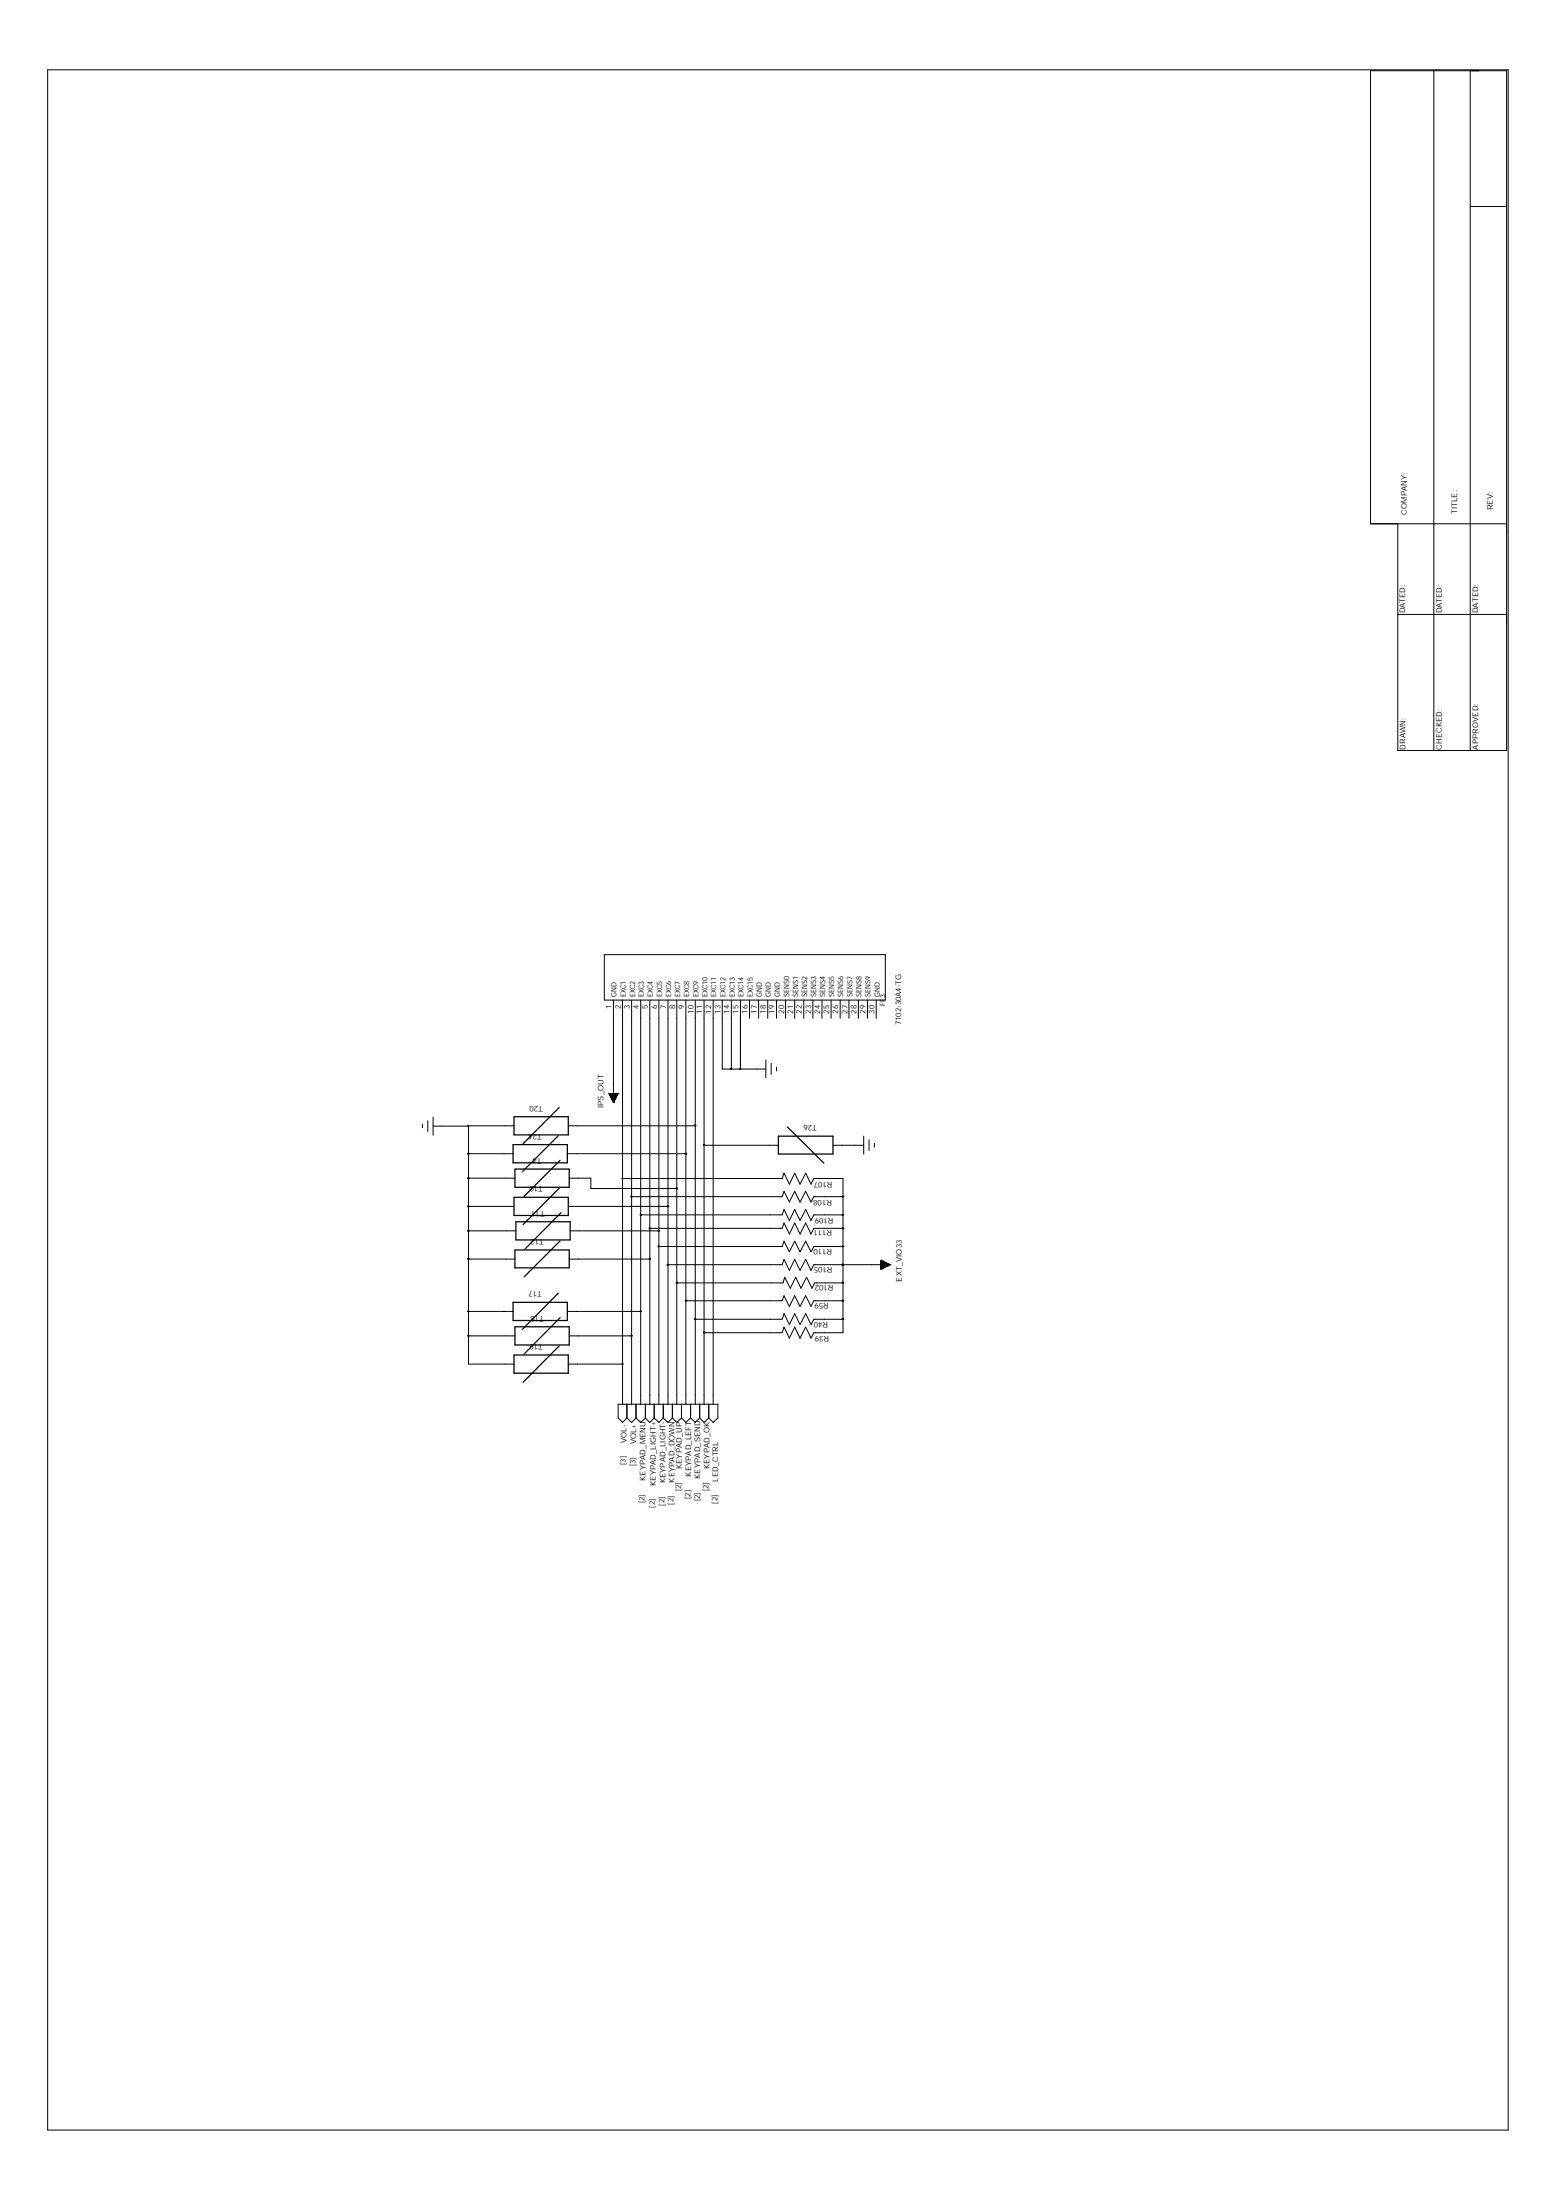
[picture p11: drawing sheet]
<svg xmlns="http://www.w3.org/2000/svg" width="210mm" height="297mm" viewBox="0 0 210 297" stroke-linecap="round" stroke-linejoin="round" font-family="sans-serif">
<g fill="none" stroke="#000" stroke-width=".13">
<path d="M6.4 9.4h197.2v278.2h-197.2v-278.1M193.5 9.6v91.7M198.5 9.6v91.7M198.5 27.9h4.9M188.7 70.7v30.6h14.7v-91.7h-18.4v61.1h18.4M188.7 83h14.7M81.6 128.9h37.9v6.1h-37.9zM82.8 135v13.9M84 135v54.6M85.3 135v54.6M86.5 135v54.6M87.7 135v54.6"/>
<path d="M88.9 135v54.6M90.2 135v54.6M91.4 135v54.6M92.6 135v54.6M93.9 135v54.6M95 135v54.6M96.3 135v54.6M97.5 135v9.3h5.9M98.7 135v9.3M99.9 135v9.3M101.2 135v2.5M102.4 135v2.5"/>
<path d="M103.6 135v2.5M104.8 135v2.5M106 135v2.5M107.3 135v2.5M108.5 135v2.5M109.7 135v2.5M111 135v2.5M112.2 135v2.5M113.4 135v2.5M114.6 135v2.5M115.9 135v2.5M117.1 135v2.5"/>
<path d="M118.3 135v2.5M57 151.8v.5M57.7 151.3v1.5M58.5 152h4.7M58.5 150.8v2.5M63.2 159.1h.1M63.2 155.8h.1M63.2 159.1h6.3M63.2 155.8h6.1M69.4 152h-6.2v32.2h6.2M76.6 155.8h16M76.7 152h17.2"/>
<path d="M76.8 159.1h3v1.4h11.6M82.2 147.6h.1M82.2 147.6h1.2M82.2 147.6l.6 1.3M82.2 147.7h1.2M82.3 147.6v.1h1.1M82.3 147.6v.2h1M82.3 147.6v.3h1v-.3M82.3 147.9h1M82.4 148h.8M82.4 147.6v.4h.8M82.4 148.1h.8"/>
<path d="M82.5 147.6v.6h.7v-.6M82.5 148.2h.7M82.5 147.6v.6M82.5 148.3h.6M82.5 147.6v.7h.6M82.5 148.4h.6M82.6 147.6v.8h.5M82.6 148.4h.4M82.6 147.6v.9h.4M82.7 147.6v1h.2M82.7 147.6v1.1h.2M82.8 148.8h.1"/>
<path d="M82.8 148.9h.1M82.8 147.6v1.3M82.9 147.6v1.2M82.9 147.6v1.1h-.2M83 147.6v1h-.3M83.1 147.6v.8M83.1 147.6v.6M83.2 147.6v.5M83.3 147.6v.3M83.4 147.6v.2h-1.1M83.4 147.6h.1M83.4 147.6l-.6 1.3"/>
<path d="M84 159.1h.1M84 159.1h21.6l.2-.7 .8 1.5 .7-1.5 .7 1.5 .8-1.5 .7 1.5 .4-.8h3.9v20.8h-3.9l-.4 .8-.7-1.5-.8 1.5-.7-1.5-.7 1.5-.8-1.5-.2 .7h-10.6M92.6 155.8h.1M93.9 152h.1M95 154.6h.1M95 154.6h10.1M103.4 143.1v2.4M104.1 143.6v1.5M104.8 144.1v.5M112.4 154.6h4.2M116.6 153.4v2.4M117.3 153.9v1.4"/>
<path d="M118 154.4v.5M63.2 177.1h.1M63.2 170h.1M63.2 166.2h.1M63.2 162.9h.1M63.2 162.9h6.2M63.2 166.2h6.4M63.2 170h6.3M63.2 177.1h6.1M76.6 177.1h9.9M76.7 162.9h13.5M76.8 170h10.9"/>
<path d="M77 166.2h11.9M85.3 161.6h.1M85.3 161.6h20.3l.2-.7 .8 1.4 .7-1.4 .7 1.4 .8-1.4 .7 1.4 .4-.7h3.9M86.5 164h.1M86.5 177.1h.1M86.5 164h19.1l.2-.7 .8 1.5 .7-1.5 .7 1.5 .8-1.5 .7 1.5 .4-.8h3.9M87.7 165.8h.1M87.7 170h.1M87.7 165.8h17.9l.2-.7 .8 1.5 .7-1.5 .7 1.5 .8-1.5 .7 1.5 .4-.8h3.9M88.9 168.3h.1M88.9 166.2h.1M88.9 168.3h16.7l.2-.7 .8 1.4 .7-1.4 .7 1.4 .8-1.4 .7 1.4 .4-.7h3.9"/>
<path d="M90.2 170.8h.1M90.2 162.9h.1M90.2 170.8h15.4l.2-.8 .8 1.5 .7-1.5 .7 1.5 .8-1.5 .7 1.5 .4-.7h10.2M91.4 173.2h.1M91.4 173.2h14.3l.2-.7 .8 1.4 .7-1.4 .7 1.4 .8-1.4 .7 1.4 .4-.7h3.8M92.6 175.6h.1M92.6 175.6h13l.2-.7 .8 1.5 .7-1.5 .7 1.5 .8-1.5 .7 1.5 .4-.8h3.9M93.9 178.1h.1M93.9 178.1h11.7l.2-.7 .8 1.4 .7-1.4 .7 1.4 .8-1.4 .7 1.4 .4-.7h3.9M95 179.9h.1M113.8 161.6h.1M113.8 165.8h.1"/>
<path d="M113.8 168.3h.1M113.8 173.2h.1M113.8 175.6h.1M113.8 178.1h.1M113.8 170.8h.1M118.9 171.4h.1M118.9 170.2h.1M118.9 170.4h.6v.7h-.6M118.9 170.2v1.2M118.9 170.2l1.2 .6M118.9 170.7h1.1v.1M118.9 170.6h1v.3"/>
<path d="M118.9 170.6h.9v.3M118.9 170.5h.8v.5M118.9 170.5h.7v.5M118.9 170.4h.5v.7M118.9 170.3h.4v.9h-.4M118.9 170.3h.3v.9M118.9 170.3h.2v1h-.2M118.9 170.2h.1v1.1M118.9 171.2h.4M118.9 171.1h.5M118.9 171h.9M118.9 170.8h1.1"/>
<path d="M118.9 170.8h1.2M119 170.2v1.2M119 170.3v1h-.1M119.2 170.3v1M119.3 170.3v.9M119.3 170.4v.7M119.4 170.4v.7M119.5 170.5v.6M119.6 170.5v.5h-.7M119.8 170.5v.4M119.8 170.6v.3h-.9M119.9 170.7v.2h-1"/>
<path d="M120 170.7v.1M120.1 170.8h.1M120.1 170.8l-1.2 .6M63.2 180.4h.1M63.2 180.4h6.3M76.7 184.2h7.3M76.8 180.4h8.5M84 184.2h.1M84.6 191.5l-.6 .6-.6-.6v-1.9h13.5v1.9l-.6 .6-.6-.6M84.6 189.6v1.9M84.6 191.5l.7 .6 .6-.6M85.3 180.4h.1"/>
<path d="M85.9 191.5l.6 .6 .6-.6M85.9 189.6v1.9M87.1 191.5l.6 .6 .6-.6M87.1 189.6v1.9M88.3 191.5l.6 .6 .6-.6M88.3 189.6v1.9M89.5 189.6v1.9M89.5 191.5l.7 .6 .6-.6M90.8 189.6v1.9M90.8 191.5l.6 .6 .6-.6M92 191.5l.6 .6 .6-.6M92 189.6v1.9"/>
<path d="M93.2 189.6v1.9M93.2 191.5l.7 .6 .5-.6M94.4 189.6v1.9M94.4 191.5l.6 .6 .7-.6M95.7 189.6v1.9"/>
</g>
<g fill="none" stroke="#000" stroke-width=".17">
<path d="M69.3 154.5h7.3v2.5h-7.3zM69.4 150.8h7.3v2.4h-7.3zM69.5 157.8h7.3v2.5h-7.3zM75.4 153.4l-4.9 4.8M75.5 149.5l-4.9 4.9M75.6 156.7l-4.9 4.8M105.1 153.4h7.3v2.4h-7.3zM106.3 152.2l4.9 4.8M69.3 175.8h7.3v2.5h-7.3zM69.4 161.7h7.3v2.4h-7.3zM69.5 168.8h7.3v2.4h-7.3zM69.5 179.1h7.3v2.5h-7.3z"/>
<path d="M69.6 165h7.4v2.4h-7.4zM75.4 174.6l-4.9 4.9M75.5 160.4l-4.9 4.9M75.6 167.5l-4.9 4.9M75.6 177.9l-4.9 4.9M75.7 163.7l-4.8 4.9M69.4 183h7.3v2.4h-7.3zM75.5 181.7l-4.9 4.9"/>
</g>
<g fill="#000" stroke="#000" stroke-width=".13">
<path d="M63.1 152h.2l-.2 .1z" fill-rule="evenodd"/>
<path d="M84 159.1h.1l-.1 .1z" fill-rule="evenodd"/>
<path d="M63.1 177l.2 .1h-.2z" fill-rule="evenodd"/>
<path d="M85.2 161.5l.1 .1h-.1z" fill-rule="evenodd"/>
<path d="M86.4 177l.2 .1h-.2z" fill-rule="evenodd"/>
<path d="M87.7 165.8v.1z" fill-rule="evenodd"/>
<path d="M87.7 169.9v.1z" fill-rule="evenodd"/>
<path d="M88.8 168.2l.2 .1h-.2z" fill-rule="evenodd"/>
<path d="M113.7 161.5l.1 .1h-.1z" fill-rule="evenodd"/>
<path d="M113.7 168.2l.1 .1h-.1z" fill-rule="evenodd"/>
<path d="M63.1 180.3l.2 .1h-.2z" fill-rule="evenodd"/>
<path d="M84 184.1h.1l-.1 .1z" fill-rule="evenodd"/>
<path d="M85.2 180.3l.1 .1h-.1z" fill-rule="evenodd"/>
<circle cx="63.2" cy="159.1" r=".08"/>
<circle cx="63.2" cy="155.8" r=".08"/>
<circle cx="92.6" cy="155.8" r=".08"/>
<circle cx="93.8" cy="152" r=".08"/>
<circle cx="95" cy="154.6" r=".08"/>
<circle cx="98.7" cy="144.3" r=".08"/>
<circle cx="99.9" cy="144.3" r=".08"/>
<circle cx="63.2" cy="170" r=".08"/>
<circle cx="63.2" cy="166.2" r=".08"/>
<circle cx="63.2" cy="162.9" r=".08"/>
<circle cx="86.5" cy="164" r=".08"/>
<circle cx="88.9" cy="166.2" r=".08"/>
<circle cx="90.1" cy="170.8" r=".08"/>
<circle cx="90.1" cy="162.9" r=".08"/>
<circle cx="91.4" cy="160.5" r=".08"/>
<circle cx="91.4" cy="173.2" r=".08"/>
<circle cx="92.6" cy="175.6" r=".08"/>
<circle cx="93.8" cy="178.1" r=".08"/>
<circle cx="95" cy="179.9" r=".08"/>
<circle cx="113.8" cy="170.8" r=".08"/>
<circle cx="113.8" cy="178.1" r=".08"/>
<circle cx="113.8" cy="164" r=".08"/>
<circle cx="113.8" cy="165.8" r=".08"/>
<circle cx="113.8" cy="175.6" r=".08"/>
<circle cx="113.8" cy="173.2" r=".08"/>
</g>
<g font-size="1">
<text x="189.9" y="69.5" transform="rotate(-90 189.9 69.5)">COMPANY:</text>
<text x="196.7" y="69.4" transform="rotate(-90 196.7 69.4)">TITLE:</text>
<text x="201.5" y="68.9" transform="rotate(-90 201.5 68.9)">REV:</text>
<text x="189.7" y="82.8" transform="rotate(-90 189.7 82.8)">DATED:</text>
<text x="194.6" y="82.8" transform="rotate(-90 194.6 82.8)">DATED:</text>
<text x="199.5" y="82.8" transform="rotate(-90 199.5 82.8)">DATED:</text>
<text x="189.7" y="101.2" transform="rotate(-90 189.7 101.2)">DRAWN:</text>
<text x="194.6" y="101.2" transform="rotate(-90 194.6 101.2)">CHECKED:</text>
<text x="199.5" y="101.2" transform="rotate(-90 199.5 101.2)">APPROVED:</text>
<text x="82.5" y="136.3" transform="rotate(-90 82.5 136.3)">1</text>
<text x="83.2" y="134.6" transform="rotate(-90 83.2 134.6)">GND</text>
<text x="83.8" y="136.3" transform="rotate(-90 83.8 136.3)">2</text>
<text x="84.5" y="134.6" transform="rotate(-90 84.5 134.6)">EXC1</text>
<text x="85" y="136.3" transform="rotate(-90 85 136.3)">3</text>
<text x="85.7" y="134.6" transform="rotate(-90 85.7 134.6)">EXC2</text>
<text x="86.2" y="136.3" transform="rotate(-90 86.2 136.3)">4</text>
<text x="86.9" y="134.6" transform="rotate(-90 86.9 134.6)">EXC3</text>
<text x="87.5" y="136.3" transform="rotate(-90 87.5 136.3)">5</text>
<text x="88.1" y="134.6" transform="rotate(-90 88.1 134.6)">EXC4</text>
<text x="88.7" y="136.3" transform="rotate(-90 88.7 136.3)">6</text>
<text x="89.4" y="134.6" transform="rotate(-90 89.4 134.6)">EXC5</text>
<text x="89.9" y="136.3" transform="rotate(-90 89.9 136.3)">7</text>
<text x="90.6" y="134.6" transform="rotate(-90 90.6 134.6)">EXC6</text>
<text x="91.1" y="136.3" transform="rotate(-90 91.1 136.3)">8</text>
<text x="91.8" y="134.6" transform="rotate(-90 91.8 134.6)">EXC7</text>
<text x="92.4" y="136.3" transform="rotate(-90 92.4 136.3)">9</text>
<text x="93" y="134.6" transform="rotate(-90 93 134.6)">EXC8</text>
<text x="93.6" y="136.9" transform="rotate(-90 93.6 136.9)">10</text>
<text x="94.3" y="134.6" transform="rotate(-90 94.3 134.6)">EXC9</text>
<text x="94.8" y="136.9" transform="rotate(-90 94.8 136.9)">11</text>
<text x="95.5" y="134.6" transform="rotate(-90 95.5 134.6)">EXC10</text>
<text x="96" y="136.9" transform="rotate(-90 96 136.9)">12</text>
<text x="96.7" y="134.6" transform="rotate(-90 96.7 134.6)">EXC11</text>
<text x="97.2" y="136.9" transform="rotate(-90 97.2 136.9)">13</text>
<text x="97.9" y="134.6" transform="rotate(-90 97.9 134.6)">EXC12</text>
<text x="98.5" y="136.9" transform="rotate(-90 98.5 136.9)">14</text>
<text x="99.2" y="134.6" transform="rotate(-90 99.2 134.6)">EXC13</text>
<text x="99.7" y="136.9" transform="rotate(-90 99.7 136.9)">15</text>
<text x="100.4" y="134.6" transform="rotate(-90 100.4 134.6)">EXC14</text>
<text x="100.9" y="136.9" transform="rotate(-90 100.9 136.9)">16</text>
<text x="101.6" y="134.6" transform="rotate(-90 101.6 134.6)">EXC15</text>
<text x="102.2" y="136.9" transform="rotate(-90 102.2 136.9)">17</text>
<text x="102.8" y="134.6" transform="rotate(-90 102.8 134.6)">GND</text>
<text x="103.4" y="136.9" transform="rotate(-90 103.4 136.9)">18</text>
<text x="104.1" y="134.6" transform="rotate(-90 104.1 134.6)">GND</text>
<text x="104.6" y="136.9" transform="rotate(-90 104.6 136.9)">19</text>
<text x="105.3" y="134.6" transform="rotate(-90 105.3 134.6)">GND</text>
<text x="105.8" y="136.9" transform="rotate(-90 105.8 136.9)">20</text>
<text x="106.5" y="134.6" transform="rotate(-90 106.5 134.6)">SENS0</text>
<text x="107.1" y="136.9" transform="rotate(-90 107.1 136.9)">21</text>
<text x="107.7" y="134.6" transform="rotate(-90 107.7 134.6)">SENS1</text>
<text x="108.2" y="136.9" transform="rotate(-90 108.2 136.9)">22</text>
<text x="109" y="134.6" transform="rotate(-90 109 134.6)">SENS2</text>
<text x="109.5" y="136.9" transform="rotate(-90 109.5 136.9)">23</text>
<text x="110.2" y="134.6" transform="rotate(-90 110.2 134.6)">SENS3</text>
<text x="110.7" y="136.9" transform="rotate(-90 110.7 136.9)">24</text>
<text x="111.4" y="134.6" transform="rotate(-90 111.4 134.6)">SENS4</text>
<text x="111.9" y="136.9" transform="rotate(-90 111.9 136.9)">25</text>
<text x="112.6" y="134.6" transform="rotate(-90 112.6 134.6)">SENS5</text>
<text x="113.2" y="136.9" transform="rotate(-90 113.2 136.9)">26</text>
<text x="113.8" y="134.6" transform="rotate(-90 113.8 134.6)">SENS6</text>
<text x="114.4" y="136.9" transform="rotate(-90 114.4 136.9)">27</text>
<text x="115.1" y="134.6" transform="rotate(-90 115.1 134.6)">SENS7</text>
<text x="115.6" y="136.9" transform="rotate(-90 115.6 136.9)">28</text>
<text x="116.3" y="134.6" transform="rotate(-90 116.3 134.6)">SENS8</text>
<text x="116.8" y="136.9" transform="rotate(-90 116.8 136.9)">29</text>
<text x="117.5" y="134.6" transform="rotate(-90 117.5 134.6)">SENS9</text>
<text x="118" y="136.9" transform="rotate(-90 118 136.9)">30</text>
<text x="118.7" y="134.6" transform="rotate(-90 118.7 134.6)">GND</text>
<text x="119.5" y="135.8" transform="rotate(-90 119.5 135.8)">FF3</text>
<text x="121.6" y="138.5" transform="rotate(-90 121.6 138.5)">7102-30A4-TG</text>
<text x="73.3" y="149.3" transform="rotate(-180 73.3 149.3)">T20</text>
<text x="81.4" y="149.6" transform="rotate(-90 81.4 149.6)">IPS_OUT</text>
<text x="73.2" y="153.1" transform="rotate(-180 73.2 153.1)">T24</text>
<text x="110.3" y="151.9" transform="rotate(-180 110.3 151.9)">T26</text>
<text x="73.1" y="156.4" transform="rotate(-180 73.1 156.4)">T4</text>
<text x="73.3" y="160.2" transform="rotate(-180 73.3 160.2)">T10</text>
<text x="112.3" y="162" transform="rotate(-180 112.3 162)">R108</text>
<text x="112.4" y="159.6" transform="rotate(-180 112.4 159.6)">R107</text>
<text x="73.4" y="167.2" transform="rotate(-180 73.4 167.2)">T12</text>
<text x="73.5" y="163.5" transform="rotate(-180 73.5 163.5)">T11</text>
<text x="112.4" y="166.1" transform="rotate(-180 112.4 166.1)">R111</text>
<text x="112.5" y="164.4" transform="rotate(-180 112.5 164.4)">R109</text>
<text x="112.4" y="168.6" transform="rotate(-180 112.4 168.6)">R110</text>
<text x="112.4" y="171.1" transform="rotate(-180 112.4 171.1)">R105</text>
<text x="112.5" y="173.5" transform="rotate(-180 112.5 173.5)">R102</text>
<text x="121.8" y="173" transform="rotate(-90 121.8 173)">EXT_VIO33</text>
<text x="73.2" y="174.4" transform="rotate(-180 73.2 174.4)">T17</text>
<text x="73.4" y="177.7" transform="rotate(-180 73.4 177.7)">T18</text>
<text x="111.8" y="178.5" transform="rotate(-180 111.8 178.5)">R40</text>
<text x="111.9" y="176" transform="rotate(-180 111.9 176)">R59</text>
<text x="73.3" y="181.5" transform="rotate(-180 73.3 181.5)">T19</text>
<text x="111.9" y="180.3" transform="rotate(-180 111.9 180.3)">R39</text>
<text x="84.5" y="197.8" transform="rotate(-90 84.5 197.8)">[3]</text>
<text x="84.6" y="194.8" transform="rotate(-90 84.6 194.8)">VOL-</text>
<text x="85.8" y="198" transform="rotate(-90 85.8 198)">[3]</text>
<text x="85.9" y="195" transform="rotate(-90 85.9 195)">VOL+</text>
<text x="87" y="203" transform="rotate(-90 87 203)">[2]</text>
<text x="87.1" y="200" transform="rotate(-90 87.1 200)">KEYPAD_MENU</text>
<text x="88.4" y="203.6" transform="rotate(-90 88.4 203.6)">[2]</text>
<text x="88.5" y="200.6" transform="rotate(-90 88.5 200.6)">KEYPAD_LIGHT+</text>
<text x="89.7" y="203.3" transform="rotate(-90 89.7 203.3)">[2]</text>
<text x="89.8" y="200.3" transform="rotate(-90 89.8 200.3)">KEYPAD_LIGHT-</text>
<text x="90.9" y="203.1" transform="rotate(-90 90.9 203.1)">[2]</text>
<text x="91.1" y="200.2" transform="rotate(-90 91.1 200.2)">KEYPAD_DOWN</text>
<text x="91.9" y="201.4" transform="rotate(-90 91.9 201.4)">[2]</text>
<text x="92" y="198.4" transform="rotate(-90 92 198.4)">KEYPAD_UP</text>
<text x="93.2" y="202.4" transform="rotate(-90 93.2 202.4)">[2]</text>
<text x="93.3" y="199.4" transform="rotate(-90 93.3 199.4)">KEYPAD_LEFT</text>
<text x="94.5" y="202.7" transform="rotate(-90 94.5 202.7)">[2]</text>
<text x="94.5" y="199.7" transform="rotate(-90 94.5 199.7)">KEYPAD_SEND</text>
<text x="95.6" y="201.4" transform="rotate(-90 95.6 201.4)">[2]</text>
<text x="95.8" y="198.4" transform="rotate(-90 95.8 198.4)">KEYPAD_OK</text>
<text x="96.9" y="203" transform="rotate(-90 96.9 203)">[2]</text>
<text x="96.9" y="200.1" transform="rotate(-90 96.9 200.1)">LED_CTRL</text>
</g>
</svg>
